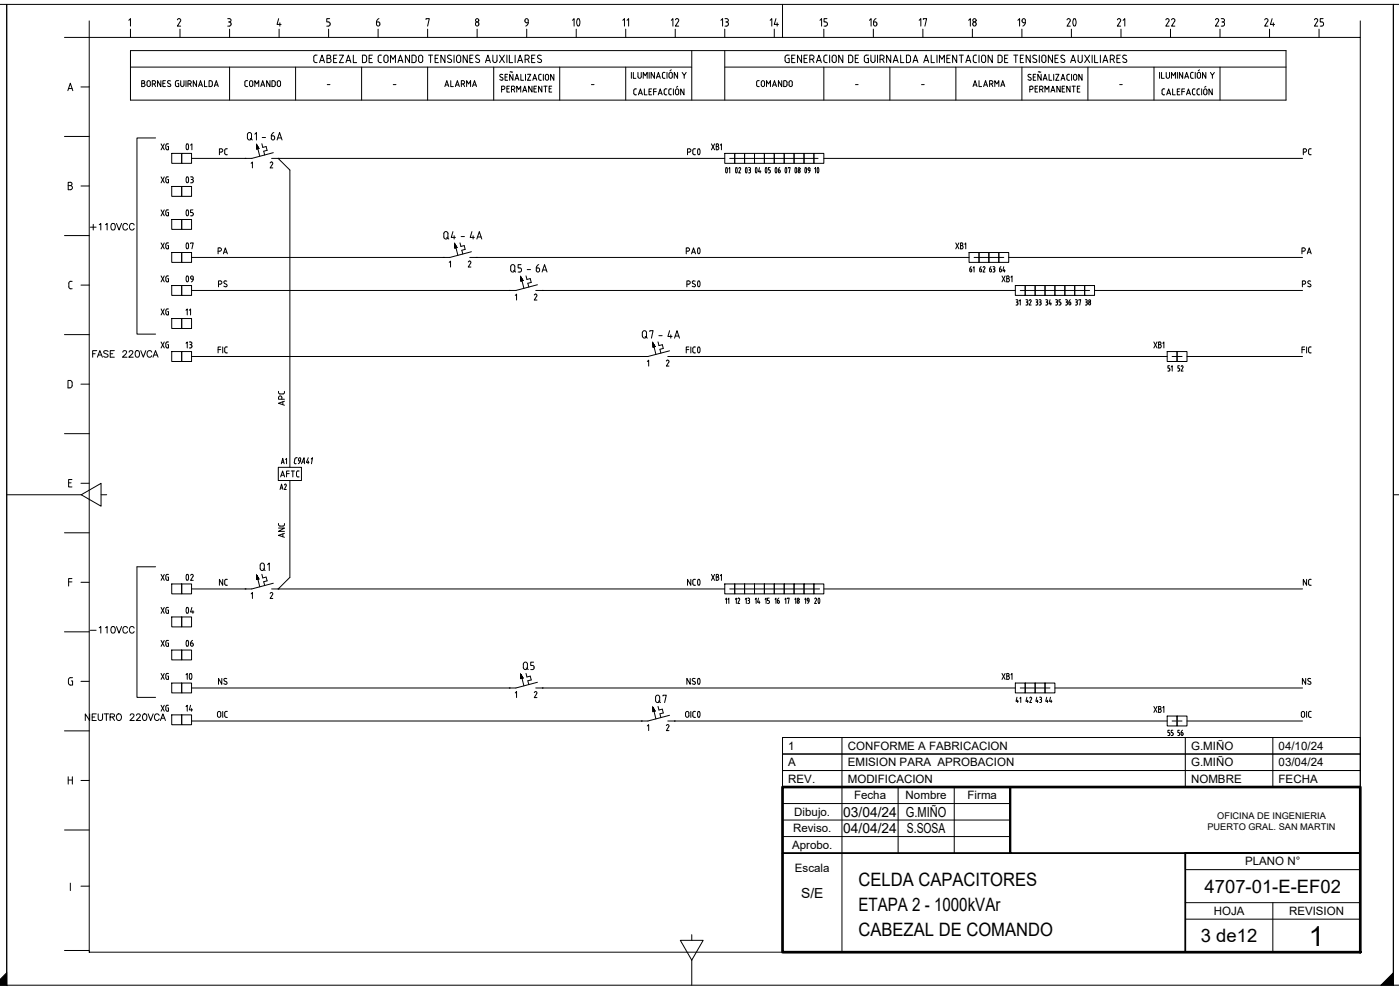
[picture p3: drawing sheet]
<svg xmlns="http://www.w3.org/2000/svg" width="420mm" height="297mm" viewBox="0 0 420 297" stroke-linecap="round" stroke-linejoin="round" font-family="sans-serif">
<!-- layer: TEXTO -->
<g fill="none" stroke="#000" stroke-width=".3">
<path d="M94.7 16.5h.5M94.7 18.8h.5M94.7 16.5l-.5 .3v.3v1.4l.5 .3M95.9 18.8l.7-2.3 .8 2.3M96.1 18.2h1.1M98.1 16.5h.6a.5 .5 0 0 1 .6 .5 .5 .5 0 0 1-.5 .5 .62 .62 0 0 1 .6 .7 .62 .62 0 0 1-.6 .6h-.7zM98.1 17.5h.6M100.1 17.5h.8M101.1 16.5h-1v2.3h1M101.8 16.5h1.3l-1.3 2.3h1.3M103.8 18.8l.8-2.3 .7 2.3M104 18.2h1.1"/>
<path d="M106 16.5v2.3h1M109.3 16.5h-.5v2.3h.5M109.4 16.5l.4 .2 .2 .5M110 17.2v.9M110 18.1l-.2 .5-.4 .2M110.8 17.5h.7M111.8 16.5h-1v2.3h1M114.5 16.5l-.7 .1-.3 .5 .1 1.4 .9 .3M115.4 16.7l.5-.2 .4 .2 .2 1.5a.64 .64 0 0 1-.6 .6 .64 .64 0 0 1-.7-.6zM117.2 18.8v-2.3l.7 1.3 .8-1.3v2.3M119.4 18.8l.8-2.3 .7 2.3M119.7 18.2h1"/>
<path d="M122.9 16.5v2.3l-1.2-2.3v2.3M124.2 16.5h-.6v2.3h.6M124.2 16.5l.5 .2 .2 .5M124.9 17.2v.9M124.9 18.1l-.2 .5-.5 .2M125.8 16.7l.4-.2 .5 .2 .2 1.5a.62 .62 0 0 1-.6 .6 .62 .62 0 0 1-.7-.6zM128.6 16.5h1.2M129.2 16.5v2.3M130.6 17.5h.7M131.6 16.5h-1v2.3h1M133.5 16.5v2.3l-1.2-2.3v2.3M134.6 17.5l.7 .3a.56 .56 0 0 1 .1 .9 .56 .56 0 0 1-.9-.1l-.2-.1"/>
<path d="M135.4 16.7a.59 .59 0 0 0-.8-.1 .59 .59 0 0 0 0 .9M136.3 16.5v2.3M137.2 16.7l.5-.2 .4 .2 .2 1.5a.64 .64 0 0 1-.6 .6 .64 .64 0 0 1-.7-.6zM140.2 16.5v2.3l-1.2-2.3v2.3M141 17.5h.7M142 16.5h-1v2.3h1M143.8 16.7a.59 .59 0 0 0-.8-.1 .59 .59 0 0 0 0 .9l.7 .3a.55 .55 0 0 1 .1 .9 .55 .55 0 0 1-.8-.1l-.3-.1M145.7 18.8l.7-2.3 .8 2.3M145.9 18.2h1.1M147.9 16.5v1.7a.62 .62 0 0 0 .6 .6 .62 .62 0 0 0 .7-.6v-1.7M149.9 16.5l1.5 2.3M151.4 16.5l-1.5 2.3"/>
<path d="M152.1 16.5v2.3M152.9 16.5v2.3h1M154.6 16.5v2.3M155.3 18.8l.8-2.3 .7 2.3M155.6 18.2h1M157.6 17.8h.6a.62 .62 0 0 0 .6-.6 .62 .62 0 0 0-.6-.7h-.6v2.3M158.3 17.8l.5 1M159.6 17.5h.7M160.5 16.5h-.9v2.3h.9M161.6 17.5l.7 .3a.55 .55 0 0 1 .1 .8 .55 .55 0 0 1-.9 0l-.2-.1M162.4 16.7a.59 .59 0 0 0-.8-.1 .59 .59 0 0 0 0 .9M235.6 17.2v1"/>
<path d="M236.5 17.5h.4v1.3l-.9-.1-.4-.5M236.9 16.5l-.9 .1-.4 .6M237.6 17.5h.7M238.6 16.5h-1v2.3h1M240.6 16.5v2.3l-1.3-2.3v2.3M241.3 17.5h.8M242.3 16.5h-1v2.3h1M243 17.8h.7a.62 .62 0 0 0 .6-.6 .62 .62 0 0 0-.6-.7h-.7v2.3M243.8 17.8l.5 1M245 18.8l.8-2.3 .7 2.3M245.2 18.2h1.1M247.2 17.1v1.1"/>
<path d="M247.3 18.2l.2 .5 .7 .1M248.2 16.5l-.7 .1-.2 .5M249 16.5v2.3M249.7 17.2v1M249.7 17.2a.62 .62 0 0 1 .7-.7 .62 .62 0 0 1 .6 .7v1a.61 .61 0 0 1-.6 .6 .61 .61 0 0 1-.7-.6M252.9 16.5v2.3l-1.2-2.3v2.3M254.7 16.5l.8 .1 .4 .4v1.4l-.4 .3-.8 .1zM256.7 17.5h.7M257.7 16.5h-1v2.3h1M260.6 16.5l-.8 .1-.4 .6 .2 1.4 1 .2v-1.3h-.3M261.4 16.5v1.7a.62 .62 0 0 0 .6 .6 .62 .62 0 0 0 .6-.6v-1.7M263.4 16.5v2.3"/>
<path d="M264.1 17.8h.6a.62 .62 0 0 0 .6-.6 .62 .62 0 0 0-.6-.7h-.6v2.3M264.8 17.8l.5 1M267.3 16.5v2.3l-1.2-2.3v2.3M268.1 18.8l.7-2.3 .8 2.3M268.3 18.2h1M270.3 16.5v2.3h1M272 16.5l.9 .1 .3 .4v1.4l-.3 .3-.9 .1zM274 18.8l.7-2.3 .8 2.3M274.2 18.2h1.1M277.2 18.8l.8-2.3 .7 2.3M277.5 18.2h1M279.5 16.5v2.3h.9"/>
<path d="M281.2 16.5v2.3M281.9 18.8v-2.3l.8 1.3 .7-1.3v2.3M284.2 17.5h.7M285.2 16.5h-1v2.3h1M287.1 16.5v2.3l-1.2-2.3v2.3M287.9 16.5h1.2M288.5 16.5v2.3M289.9 18.8l.7-2.3 .7 2.3M290.1 18.2h1M293.1 16.5l-.7 .1-.3 .5 .1 1.4 .9 .3M293.8 16.5v2.3M294.8 16.7l.4-.2 .4 .2 .2 1.5a.62 .62 0 0 1-.6 .6 .62 .62 0 0 1-.6-.6z"/>
<path d="M297.8 16.5v2.3l-1.3-2.3v2.3M299.5 16.5l.9 .1 .3 .4v1.4l-.3 .3-.9 .1zM301.5 17.5h.7M302.5 16.5h-1v2.3h1M304.2 16.5h1.3M304.8 16.5v2.3M306.2 17.5h.8M307.2 16.5h-1v2.3h1M309.2 16.5v2.3l-1.2-2.3v2.3M310.2 17.5l.7 .3a.55 .55 0 0 1 .1 .8 .55 .55 0 0 1-.8 0l-.3-.1M311.1 16.7a.59 .59 0 0 0-.9-.1 .59 .59 0 0 0 0 .9M311.9 16.5v2.3"/>
<path d="M313.9 17.2v1M313.9 17.2a.62 .62 0 0 0-.6-.7 .62 .62 0 0 0-.6 .7v1a.62 .62 0 0 0 .6 .6 .62 .62 0 0 0 .6-.6M315.9 16.5v2.3l-1.3-2.3v2.3M316.6 17.5h.8M317.6 16.5h-1v2.3h1M319.5 16.7a.59 .59 0 0 0-.9-.1 .59 .59 0 0 0 0 .9l.7 .3a.55 .55 0 0 1 .1 .9 .55 .55 0 0 1-.8-.1l-.2-.1M321.3 18.8l.8-2.3 .7 2.3M321.5 18.2h1.1M323.6 16.5v1.7a.62 .62 0 0 0 .6 .6 .62 .62 0 0 0 .6-.6v-1.7M325.5 16.5l1.5 2.3M327 16.5l-1.5 2.3M327.8 16.5v2.3"/>
<path d="M328.5 16.5v2.3h1M330.2 16.5v2.3M331 18.8l.7-2.3 .8 2.3M331.2 18.2h1.1M333.2 17.8h.6a.62 .62 0 0 0 .7-.6 .62 .62 0 0 0-.7-.7h-.6v2.3M333.9 17.8l.6 1M335.2 17.5h.7M336.2 16.5h-1v2.3h1M337.9 17.8a.55 .55 0 0 1 .1 .8 .55 .55 0 0 1-.8 0l-.3-.1M338 16.7a.59 .59 0 0 0-.8-.1 .59 .59 0 0 0 0 .9l.7 .3M386 15.2h-346.8v14.8h346.8M39.2 20.1h168.4"/>
<path d="M42.5 24.2l.9 .2v.4l-.4 .2a.5 .5 0 0 1 .5 .5 .5 .5 0 0 1-.5 .5h-.5zM42.5 25h.5M44.4 24.3a.5 .5 0 0 1 .7 .4v.8a.51 .51 0 0 1-.5 .5 .51 .51 0 0 1-.5-.5zM45.7 25.2h.5a.5 .5 0 0 0 .5-.5 .5 .5 0 0 0-.5-.5h-.5v1.8M46.3 25.2l.4 .8M48.3 24.2v1.8l-1-1.8v1.8M48.9 25h.6M49.7 24.2h-.8v1.8h.8M50.5 25l.6 .2a.49 .49 0 0 1-.1 .8 .49 .49 0 0 1-.7-.2M51.2 24.3a.47 .47 0 0 0-.7 0 .47 .47 0 0 0 0 .6M53.6 24.2l-.7 .1-.3 .4 .1 1 .9 .3v-1h-.3M54.2 24.2v1.3a.5 .5 0 0 0 .5 .5 .5 .5 0 0 0 .5-.5v-1.3"/>
<path d="M55.8 24.2v1.8M56.4 25.2h.5a.5 .5 0 0 0 .5-.5 .5 .5 0 0 0-.5-.5h-.5v1.8M57 25.2l.4 .8M59 24.2v1.8l-1-1.8v1.8M59.6 26l.6-1.8 .6 1.8M59.8 25.5h.8M61.4 24.2v1.8h.7M62.7 24.2l1 .3v.9l-.2 .5-.8 .1zM64.3 26l.6-1.8 .6 1.8M64.5 25.5h.8M150.9 22.4a.47 .47 0 0 0-.7-.1 .47 .47 0 0 0 0 .7l.5 .3a.44 .44 0 0 1 .1 .7 .44 .44 0 0 1-.6 0l-.2-.1M151 25.9h-.5v1.7"/>
<path d="M151 25.8a.5 .5 0 0 1 .5 .5 .5 .5 0 0 1-.5 .5h-.5M151.6 23.1h.6M152.1 26.6h.6M152.4 22.3h-.8v1.8h.8M152.9 25.9h-.8v1.7h.8M153.9 21.6h-.8M153.9 22.3v1.8l-.9-1.8v1.8M154 25.9h-.5v1.7M154 25.8a.5 .5 0 0 1 .5 .5 .5 .5 0 0 1-.5 .5h-.5M154.1 26.8l.4 .8M154.5 24.1l.6-1.8 .6 1.8M154.7 23.6h.9"/>
<path d="M155.1 27.6v-1.7l.6 .9 .6-.9v1.7M156.3 22.3v1.8h.8M156.9 27.6l.6-1.7 .6 1.7M157.1 27.1h.8M157.7 22.3v1.8M158.3 22.3h1l-1 1.8h1M159.7 25.9v1.7l-1-1.7v1.7M159.9 24.1l.6-1.8 .6 1.8M160.1 23.6h.8M160.3 26.6h.5M161 25.9h-.7v1.7h.7M162.5 22.3h-.6l-.2 .4v1.1l.8 .3"/>
<path d="M162.6 25.9v1.7l-1-1.7v1.7M163.1 22.3v1.8M163.2 25.9h1M163.7 25.9v1.7M164.6 22.8v.8M164.7 22.8a.5 .5 0 0 0-.5-.5 .5 .5 0 0 0-.5 .5v.8a.5 .5 0 0 0 .5 .5 .5 .5 0 0 0 .5-.5M164.8 26.6h.6M165.6 25.9h-.8v1.7h.8M166.2 22.3v1.8l-1-1.8v1.8M189.5 21.7v1.8M190.1 21.7v1.8h.8M190.7 26.7h.3"/>
<path d="M190.7 26.7l-.5 .4v.9l.3 .4 .5 .1M191.5 21.7v1.3a.5 .5 0 0 0 .5 .5 .5 .5 0 0 0 .5-.5l-.1-1.3M191.6 28.5l.6-1.8 .6 1.8M191.8 28h.8M193 23.5v-1.8l.6 1 .6-1v1.8M193.4 26.7v1.8h.8M194.8 27.5h.6M194.8 21.7v1.8M195.6 26.7h-.8v1.8h.8M196.2 27.5h.8M196.4 21.7v1.8l-1-1.8v1.8M197 26.7h-.8v1.8"/>
<path d="M197 23.5l.6-1.8 .6 1.8M197.2 23h.8M197.5 28.5l.6-1.8 .6 1.8M197.7 28h.9M199.2 21.7h.4M199.3 21.7l-.4 .2-.1 1.1 .2 .4 .6 .1M199.8 26.7h.3M199.8 26.7l-.4 .2-.1 1.1 .3 .4 .5 .1M200.2 21.7v1.8M200.9 21.9a.5 .5 0 0 1 .5-.2 .5 .5 0 0 1 .4 .5v.8a.51 .51 0 0 1-.5 .5 .51 .51 0 0 1-.5-.5zM201.2 26.7h.3M201.2 26.7l-.4 .2-.1 1.1 .2 .4 .6 .1"/>
<path d="M201.5 20.9l-.4 .3M202.1 26.7v1.8M202.8 26.9a.5 .5 0 0 1 .5-.2 .5 .5 0 0 1 .4 .5v.8a.51 .51 0 0 1-.5 .5 .51 .51 0 0 1-.5-.5zM203.3 21.7v1.8l-.9-1.8v1.8M203.4 25.9l-.4 .3M204.7 21.7l.6 .9 .6-.9M205.3 26.7v1.8l-1-1.8v1.8M205.3 22.6v.9M217.5 20.1h168.5M309.4 22.4a.47 .47 0 0 0-.7-.1 .47 .47 0 0 0 0 .7l.6 .3a.44 .44 0 0 1 .1 .7 .44 .44 0 0 1-.7 0l-.2-.1M309.5 25.9h-.4v1.7M309.6 25.8a.5 .5 0 0 1 .4 .5 .5 .5 0 0 1-.4 .5h-.5"/>
<path d="M310.1 23.1h.6M310.6 26.6h.6M310.9 22.3h-.8v1.8h.8M311.4 25.9h-.8v1.7h.8M312 26.8h.5M312.4 21.6h-.8M312.5 22.3v1.8l-1-1.8v1.8M312.5 25.9h-.5v1.7M312.5 25.8a.5 .5 0 0 1 .5 .5 .5 .5 0 0 1-.5 .5M312.6 26.8l.4 .8M313.1 24.1l.5-1.8 .6 1.8M313.2 23.6h.9"/>
<path d="M313.6 27.6v-1.7l.6 .9 .6-.9v1.7M314.8 22.3v1.8h.8M315.4 27.6l.6-1.7 .6 1.7M315.6 27.1h.8M316.2 22.3v1.8M316.8 22.3h1l-1 1.8h1M318.2 25.9v1.7l-1-1.7v1.7M318.4 24.1l.6-1.8 .6 1.8M318.6 23.6h.8M318.8 26.6h.6M319.6 25.9h-.8v1.7h.8M320.6 24.1h.4"/>
<path d="M320.6 22.3h.4M320.6 22.3l-.4 .4 .1 1.1 .3 .3M321.1 25.9v1.7l-1-1.7v1.7M321.6 22.3v1.8M321.7 25.9h1M322.2 25.9v1.7M322.2 22.5a.5 .5 0 0 1 .6-.2 .5 .5 0 0 1 .4 .5v.8a.5 .5 0 0 1-.5 .5 .5 .5 0 0 1-.5-.5zM323.3 26.6h.6M324.1 25.9h-.8v1.7h.8M324.7 22.3v1.8l-.9-1.8v1.8M348 21.7v1.8M348.6 21.7v1.8h.8"/>
<path d="M349.2 26.7h.3M349.2 26.7l-.4 .2-.1 1.1 .3 .4 .5 .1M350 21.7v1.3a.5 .5 0 0 0 .5 .5 .5 .5 0 0 0 .5-.5v-1.3M350.1 28.5l.6-1.8 .6 1.8M350.3 28h.9M351.6 23.5v-1.8l.6 1 .6-1v1.8M351.9 26.7v1.8h.8M353.3 27.5h.6M353.4 21.7v1.8M354.1 26.7h-.8v1.8h.8M354.7 27.5h.8M354.9 21.7v1.8l-1-1.8v1.8"/>
<path d="M355.5 26.7h-.8v1.8M355.5 23.5l.6-1.8 .6 1.8M355.7 23h.9M356.1 28.5l.6-1.8 .6 1.8M356.3 28h.8M357.8 21.7h.3M357.8 21.7l-.4 .2-.1 1.1 .2 .4 .6 .1M358.3 26.7h.3M358.3 26.7l-.4 .2v1.1l.2 .4 .5 .1M358.7 21.7v1.8M359.4 21.9a.5 .5 0 0 1 .5-.2 .5 .5 0 0 1 .4 .5v.8a.5 .5 0 0 1-.5 .5 .5 .5 0 0 1-.5-.5zM359.7 26.7h.3"/>
<path d="M359.7 26.7l-.5 .4 .1 .9 .2 .4 .5 .1M360 20.9l-.4 .3M360.6 26.7v1.8M361.3 26.9a.5 .5 0 0 1 .6-.2 .5 .5 0 0 1 .3 .5v.8a.5 .5 0 0 1-.5 .5 .5 .5 0 0 1-.5-.5zM361.9 21.7v1.8l-1-1.8v1.8M361.9 25.9l-.4 .3M363.3 21.7l.6 .9 .5-.9M363.8 26.7v1.8l-1-1.8v1.8M363.9 22.6v.9M88.3 138.7l.3 .4M89.2 137.3l-.6 .2-.3 1.2M90.1 138.3h-.3a.45 .45 0 0 1-.2-.6 .45 .45 0 0 1 .6-.2l-.1 1.1-.6 .5"/>
<path d="M90.5 139.1l.7-1.8 .2 1.8M90.7 138.6h.7M92.5 137.3l-.5 1.4h.8M92.6 138.3l-.1 .8M93.4 137.7l.4-.4-.3 1.8"/>
</g>
<!-- layer: COTAS -->
<g fill="none" stroke="#000" stroke-width=".3">
<path d="M207.6 15.2v14.8M217.5 15.2v14.8M386 15.2v14.8M68.9 20.1v9.9M88.7 20.1v9.9M108.5 20.1v9.9M128.3 20.1v9.9M148.2 20.1v9.9M168 20.1v9.9M187.8 20.1v9.9M247.2 20.1v9.9M267.1 20.1v9.9"/>
<path d="M286.9 20.1v9.9M306.7 20.1v9.9M326.5 20.1v9.9M346.3 20.1v9.9M366.1 20.1v9.9M408.2 285.7h.1"/>
</g>
<!-- layer: 0 -->
<g fill="none" stroke="#000" stroke-width=".3">
<path d="M82.2 39.8l-.5 .3-.3 .7M46.7 41.4h-5.6v58.9h5.6M73.6 47.5h.1M74.3 41.4v-1a.62 .62 0 0 1 .6-.6 .62 .62 0 0 1 .6 .6v1M74.3 41.4a.62 .62 0 0 0 .6 .6 .62 .62 0 0 0 .6-.6M75.1 41.5l.6 .5M75.4 49l.4-.4v1.8M76.5 40.3l.5-.5v2.2M77.1 43.5l.6 1-.6 .2zM77.4 44.6l.6 2.3M78.6 43.1l.3 1.1 1-.2 .3 1.1-1.1 .3 .3 1.1M78.7 41.3h1"/>
<path d="M81.1 48.9l.4-.3 .4 .4-.8 1.4h.8M81.4 40.8h.5a.57 .57 0 0 1 .5 .8 .57 .57 0 0 1-.9 .2zM81.5 47.5h136M82 45.8l-6.4 1.7h-18.1M83.2 42l.7-2.2 .7 2.2M83.4 41.4h1M83.5 47.5h.1M83.5 47.5l3.5 3.5v89.2M216.2 43.5l.3-.3v1.7M217.5 46h3v3h-3zM219 47.5h26.5M220.5 46h3v3h-3z"/>
<path d="M223.5 46h2.9v3h-2.9zM226.4 46h3v3h-3zM229.4 46h3v3h-3zM232.4 46h3v3h-3zM235.4 46h2.9v3h-2.9zM238.3 46h3v3h-3zM241.3 46h3v3h-3zM244.3 46h2.9v3h-2.9zM247.2 47.5h143.7M133 77.2h.1M133.4 69.7l.4-.2 .5 .2 .2 1.4a.62 .62 0 0 1-.7 .6 .62 .62 0 0 1-.6-.6zM134.1 71.2l.6 .5"/>
<path d="M134.8 78.7l.4-.4v1.8M135.9 69.5l-.5 1.7h1.3M136.3 70.7v1M136.5 73.2l.6 1-.6 .2zM136.8 74.3l.6 2.3M138 72.9l.3 1 1-.2 .3 1.1-1 .3 .3 1.1M138.4 71h1M140.9 78.3l.4 .4-.8 1.4h.8M140.9 78.3l-.4 .3M141 77.2h149.8M141.5 75.5l-6.5 1.7h-77.5M141.6 69.5l-.5 1.7h1.3"/>
<path d="M142 70.7v1M142.9 77.2h.1M143.1 71.7l.7-2.2 .8 2.2M143.3 71.1h1.1M153.5 79.6l.4-.2 .4 .2 .2 1.4a.62 .62 0 0 1-.6 .6 .62 .62 0 0 1-.6-.6zM156.4 79.4h-.9v1h.5M161.7 79.4l-.5 .4-.2 .6M286.8 72.9l1 1.8M287.8 72.9l-1 1.8M288.3 72.9l.6 .2v.4l-.2 .2 .4 .5-.4 .5h-.4zM288.3 73.7h.3M289.5 73.3l.3-.4v1.8"/>
<path d="M290.8 75.8h3v2.9h-3zM292.3 77.2h8.9M293.8 75.8h3v2.9h-3zM296.8 75.8h3v2.9h-3zM299.8 75.8h2.9v2.9h-2.9zM302.7 77.2h88.2M51.5 95.6h3v3h-3zM54.5 95.6h3v3h-3zM152.8 87.2h.1M154.1 81.1l.6 .5M154.6 88.6l.4-.3v1.7M156 80.4l.5 .5a.54 .54 0 0 1-.5 .7h-.5"/>
<path d="M156.3 83.1l.7 1-.6 .2zM156.7 84.2l.5 2.3M157.9 82.8l.2 1 1-.2 .3 1.1-1 .3 .3 1.1M158.2 80.9h1M160.4 88.5l.4-.3 .3 .4-.8 1.4h.8M160.8 87.2h143.9M161 80.4h.5a.57 .57 0 0 1 .4 .8 .57 .57 0 0 1-.9 .2zM161.3 85.4l-6.5 1.8h-97.3M162.7 81.6l.7-2.2 .8 2.2M162.8 87.2h.1M162.9 81h1.1M304.7 85.7h3v2.9h-3z"/>
<path d="M306.2 87.2h20.8M307.7 85.7h3v2.9h-3zM310.7 85.7h2.9v2.9h-2.9zM313.6 85.7h3v2.9h-3zM316.6 85.7h3v2.9h-3zM319.6 85.7h2.9v2.9h-2.9zM322.5 85.7h3v2.9h-3zM325.5 85.7h3v2.9h-3zM328.5 87.2h62.4M51.5 105.5h3v3h-3zM54.5 105.5h3v3h-3zM192.5 107h.1"/>
<path d="M194.3 108.5l.4-.4v1.7M196.3 104l.5 2.3M198.8 103.4l.3 1.1-1 .3 .2 1.1M200 108.3l.4-.3 .3 .3v.4l-.7 1.1h.8M200.4 107h149.9M200.9 105.3l-6.4 1.7h-137M202.4 107h.1M350.3 105.5h3v3h-3zM351.8 107h3M353.3 105.5h2.9v3h-2.9zM356.2 107h34.7M87 144.2v29l-3.5 3.5"/>
<path d="M46.7 170.1h-5.6v39.1h5.6M73.6 176.7h.1M75.4 178.2l.4-.4v1.8M77.4 173.8l.6 2.3M80.2 174.3l-1.1 .2 .3 1.2M81.5 177.8l.4 .4-.8 1.4h.8M81.5 177.8l-.4 .3M81.5 176.7h136M82 175l-6.4 1.7h-18.1M83.5 176.7h.1M216.2 172.7l.3-.4v1.8M217.5 175.2h3v3h-3z"/>
<path d="M219 176.7h27M220.5 175.2h3v3h-3zM223.5 175.2h2.9v3h-2.9zM226.4 175.2h3v3h-3zM229.4 175.2h3v3h-3zM232.4 175.2h3v3h-3zM235.4 175.2h2.9v3h-2.9zM238.3 175.2h3v3h-3zM241.3 175.2h3v3h-3zM244.3 175.2h2.9v3h-2.9zM247.2 176.7h143.7M51.5 214.5h3v3h-3z"/>
<path d="M54.5 214.5h3v3h-3zM152.8 206.4h.1M154.6 207.9l.4-.4v1.8M156.7 203.5l.5 2.3M159.1 202.9l.3 1.1-1 .3 .3 1.1M160.4 207.8l.4-.3 .3 .4-.8 1.4h.8M160.8 206.4h143.9M161.3 204.7l-6.5 1.7h-97.3M162.8 206.4h.1M192.5 216.3h.1M194.3 217.8l.4-.4v1.8M196.3 213.4l.5 2.3"/>
<path d="M198.8 212.8l.3 1.1-1 .3 .2 1.1M200 217.7l.4-.3 .3 .2v.4l-.7 1.2h.8M200.4 216.3h149.9M200.9 214.6l-6.4 1.7h-137M202.4 216.3h.1M300.7 202.1l.9 1.7M301.6 202.1l-.9 1.7M302.1 202.1l.7 .2v.4l-.3 .1 .4 .5-.4 .5h-.4zM302.1 202.8h.4M303.4 202.5l.3-.4v1.7M304.7 204.9h3v3h-3zM306.2 206.4h8.9"/>
<path d="M307.7 204.9h3v3h-3zM310.7 204.9h2.9v3h-2.9zM313.6 204.9h3v3h-3zM316.6 206.4h74.3M350.3 214.8h3v3h-3zM353.3 214.8h2.9v3h-2.9zM356.2 216.3h34.7"/>
</g>
<!-- layer: CABLES -->
<g fill="none" stroke="#000" stroke-width=".3">
<path d="M65.4 104.9h.9M66.3 104.1h-.9v1.8M66.8 104.1v1.8M67.9 104.1h.3M67.9 104.1l-.4 .2-.1 1.1 .3 .4 .5 .1M206 104.9h.7M206.7 104.1h-.7v1.8M207.3 104.1v1.8M208.4 104.1h.3M208.4 104.1l-.4 .2-.1 1.1 .2 .4 .6 .1M209.5 104.2l.1-.1a.99 .99 0 0 1 0 1.7l-.3-.8zM390.7 104.9h.8"/>
<path d="M391.5 104.1h-.8v1.8M392.1 104.1v1.8M393.2 104.1h.3M393.2 104.1l-.4 .2-.1 1.1 .3 .4 .5 .1M65.3 213.7a.5 .5 0 0 1 .6-.2 .5 .5 0 0 1 .4 .4v.8a.51 .51 0 0 1-.5 .5 .51 .51 0 0 1-.5-.5zM66.8 213.5v1.8M68.2 213.5h-.5l-.3 .4 .1 1.1 .7 .3M206.7 214v.7M206.8 213.9a.5 .5 0 0 0-.5-.4 .5 .5 0 0 0-.5 .4l-.1 .8a.51 .51 0 0 0 .6 .5 .51 .51 0 0 0 .5-.5M207.3 213.5v1.8M208.7 213.5h-.6l-.2 .4 .1 1.1 .7 .3M209.5 213.5h.1a.99 .99 0 0 1 0 1.7l-.3-.9z"/>
<path d="M390.6 213.7a.5 .5 0 0 1 .6-.2 .5 .5 0 0 1 .3 .4v.8a.5 .5 0 0 1-.5 .5 .5 .5 0 0 1-.5-.5zM392.1 213.5v1.8M393.5 213.5h-.5l-.3 .4 .1 1.1 .7 .3"/>
</g>
<!-- layer: 0 -->
<g fill="#000" stroke="#000" stroke-width=".3">
<path d="M77.1 43.5l.6 1-.6 .2zM77.1 43.5l.6 1-.6 .2z"/>
<path d="M136.5 73.2l.6 1-.6 .2zM136.5 73.2l.6 1-.6 .2z"/>
<path d="M156.3 83.1l.7 1-.6 .2zM156.3 83.1l.7 1-.6 .2z"/>
</g>
<g fill="#000" stroke="#000" stroke-width=".3">
<path d="M414.4 295.6l3.8-3.7v3.7z"/>
<path d="M0 293.9v1.7h2zM2 291.9v3.7l-2-1.7z"/>
</g>
<g fill="none" stroke="#000" stroke-width=".3">
<path d="M0 1.3h2v294.3v-294.3h417.8M26.8 11.2h381.4v274.5h-381.4zM26.8 6.3v4.9h-7.5M38.7 6.1l.5-.5v2.2M39.2 8.7v2.5M53.7 5.6l-.5 .4M53.8 5.6l.3 .1 .1 .5-1 1.6h1M54 8.7v2.5M68.3 5.6h.5M68.3 7.8h.5M68.6 6.6h.2M68.8 5.6a.5 .5 0 0 1 .5 .5 .5 .5 0 0 1-.5 .5l.5 .5"/>
<path d="M68.9 8.7v2.5M69.3 7.1v.5l-.5 .2M83.6 5.6l-.5 1.7h1.3M83.8 8.7v2.5M84 6.8v1M98.6 8.7v2.5M98.9 5.6h-.8v1l.7 .1 .3 .4M99.1 7.1v.2M99.1 7.3l-.3 .4-.7 .1M113 6.6v.7a.51 .51 0 0 0 .6 .5 .51 .51 0 0 0 .4-.7M113 6.6h.7l.3 .5M113.5 8.7v2.5"/>
<path d="M113.7 5.6l-.5 .4-.2 .6M127.8 5.8v-.2h1l-.5 2.2M128.3 8.7v2.5M142.7 7.1a.5 .5 0 0 1 .5-.5 .5 .5 0 0 1 .5 .5M142.7 7.1a.53 .53 0 0 0 .5 .7 .53 .53 0 0 0 .5-.7M143.2 8.7v2.5M158.1 8.7v2.5M158.5 6.8h-.5a.56 .56 0 0 1-.6-.4 .56 .56 0 0 1 .5-.7 .56 .56 0 0 1 .6 .4 1.38 1.38 0 0 1-.7 1.7M187.8 8.7v2.5M202.6 8.7v2.5M217.5 8.7v2.5M232.4 8.7v2.5"/>
<path d="M234.8 1.3v10M247.2 8.7v2.5M262.1 8.7v2.5M277 8.7v2.5M291.8 8.7v2.5M306.7 8.7v2.5M336.4 8.7v2.5M351.3 8.7v2.5M366.1 8.7v2.5M381 8.7v2.5M395.9 8.7v2.5M408.2 6.3v4.9"/>
<path d="M418.2 1.3v294.3M20.4 27.2l.7-2.2 .7 2.2M20.6 26.6h1M24.3 26.1h2.5M19.3 40.9h7.5M20.5 54.7h.6a.49 .49 0 0 1 .5 .5 .49 .49 0 0 1-.5 .5 .62 .62 0 0 1 .6 .6 .62 .62 0 0 1-.6 .6h-.6zM20.5 55.7h.6M24.3 55.8h2.5M19.3 70.7h7.5M20.7 85v1.4l1 .2M21.7 84.4l-.8 .1-.2 .5M24.3 85.5h2.5"/>
<path d="M19.3 100.4h7.5M21 114.2h-.6v2.2l1.1-.2 .2-1.4M21 114.1l.5 .2 .2 .5M24.3 115.3h2.5M19.3 130.1h7.5M2 148.4h22.4l5.9 3.5v-6.9l-5.9 3.4M19.3 159.9h7.5M20.6 144.9h.7M21.6 143.9h-1v2.2h1M24.3 145h2.5M30.3 148.4h1.7M418.2 148.4h1.6"/>
<path d="M20.6 174.6h1M21.6 173.6h-1v2.2M24.3 174.7h2.5M19.3 189.6h7.5M19.3 219.3h7.5M21.4 204.3h.4v1.3l-.9-.1-.3-.6M21.8 203.3l-1.1 .2-.2 1.4M24.3 204.4h2.5M20.5 233.1v2.2M20.5 234h1.2M21.7 233.1v2.2M24.3 234.2h2.5"/>
<path d="M234.8 221.3h173.4v14.8h-173.4v-4.9h173.4h-173.4v-5h173.4h-173.4zM252.7 221.3v64.4M269.5 236.1v19.9M286.4 236.1v19.9M303.2 236.1v19.9M355.7 221.3v14.8M382 221.3v14.8M19.3 249h7.5M234.8 256h173.4M234.8 251h68.4M234.8 246h68.4M234.8 241.1h68.4"/>
<path d="M21.1 265v2.2M24.3 265.9h2.5M355.7 270.8h52.5M355.7 275.8h52.5M382 270.8v14.9M408.2 260.9h-52.5v-4.9v29.7M0 295.6h419.8M19.3 285.2h7.5M204.2 282.1h6.8l-3.4 6zM207.6 280.4v1.7M207.6 288.1v7.5"/>
<circle cx="143.2" cy="6.1" r=".5"/>
</g>
<path d="M234.8 236.1h173.4v49.6h-173.4z" fill="none" stroke="#000" stroke-width=".8"/>
<path d="M234.8 256h68.4v-19.9v19.9h105h-52.5v29.7" fill="none" stroke="#000" stroke-width=".51"/>
<!-- layer: Dibujo -->
<path d="M408.2 285.7h.1" fill="none" stroke="#000" stroke-width=".3"/>
<!-- layer: Futuro -->
<path d="M408.2 285.7h.1" fill="none" stroke="#000" stroke-width=".3"/>
<!-- layer: Hatch -->
<path d="M408.2 285.7h.1" fill="none" stroke="#000" stroke-width=".3"/>
<!-- layer: AUXILIAR -->
<path d="M408.2 285.7h.1" fill="none" stroke="#000" stroke-width=".3"/>
<!-- layer: Oculto -->
<path d="M408.2 285.7h.1" fill="none" stroke="#000" stroke-width=".3"/>
<text font-size="8.3" x="392.8" y="283.7">1</text>
<g font-size="7.5">
<text x="168.6" y="9.9">10</text>
<text x="317.5" y="9.9">20</text>
</g>
<g font-size="7.1">
<text x="204.6" y="78.3">PA0</text>
<text x="205" y="88.2">PS0</text>
<text x="52.9" y="206">10</text>
<text x="205" y="207.4">NS0</text>
</g>
<g font-size="6.6">
<text x="51.9" y="46.9">01</text>
<text x="205" y="48.3">PC0</text>
<text x="214.8" y="54">01</text>
<text x="217.7" y="54">02</text>
<text x="220.5" y="54">03</text>
<text x="223.7" y="54">04</text>
<text x="226.5" y="54">05</text>
<text x="235.7" y="54">08</text>
<text x="238.5" y="54">09</text>
<text x="51.9" y="56.8">03</text>
<text x="51.9" y="66.7">05</text>
<text x="51.9" y="76.6">07</text>
<text x="51.9" y="86.4">09</text>
<text x="64.2" y="88.2">PS</text>
<text x="389.5" y="88.2">PS</text>
<text x="51.9" y="176">02</text>
<text x="205" y="177.4">NC0</text>
<text x="51.9" y="185.9">04</text>
<text x="242.4" y="183.1">20</text>
<text x="51.9" y="195.8">06</text>
<text x="64.2" y="207.4">NS</text>
<text x="389.5" y="207.4">NS</text>
</g>
<g font-size="5.7">
<text x="230" y="9.2">14</text>
<text x="259.6" y="9.2">16</text>
<text x="274.5" y="9.2">17</text>
<text x="304.1" y="9.2">19</text>
<text x="348.5" y="9.2">22</text>
<text x="363.4" y="9.2">23</text>
<text x="378.2" y="9.2">24</text>
<text x="393.3" y="9.2">25</text>
<text x="76.9" y="172.5">Q1</text>
</g>
<g font-size="5.5">
<text x="257.6" y="265.9">CELDA CAPACITORES</text>
<text x="361.5" y="267.9">4707-01-E-EF02</text>
<text x="257.6" y="273.3">ETAPA 2 - 1000kVAr</text>
<text x="257.6" y="280.7">CABEZAL DE COMANDO</text>
<text x="360.4" y="282.7">3 de12</text>
</g>
<g font-size="5.3">
<text x="204.6" y="9.2" transform="rotate(-90 204.6 9.2)">12</text>
<text x="219.4" y="9.2" transform="rotate(-90 219.4 9.2)">13</text>
<text x="249.1" y="9.2" transform="rotate(-90 249.1 9.2)">15</text>
<text x="293.9" y="9.2" transform="rotate(-90 293.9 9.2)">18</text>
<text x="338.3" y="9.2" transform="rotate(-90 338.3 9.2)">21</text>
<text x="191.6" y="102.7">Q7 - 4A</text>
<text x="86.4" y="122.8" transform="rotate(-90 86.4 122.8)">APC</text>
<text x="86.4" y="162.3" transform="rotate(-90 86.4 162.3)">ANC</text>
<text x="25.8" y="191.2">-110VCC</text>
<text x="155.9" y="202.1">Q5</text>
<text x="195.4" y="212">Q7</text>
</g>
<g font-size="4.9">
<text x="189.4" y="9.2" transform="rotate(-90 189.4 9.2)">11</text>
<text x="72.3" y="27.2">COMANDO</text>
<text x="132.3" y="27.2">ALARMA</text>
<text x="225.8" y="27.2">COMANDO</text>
<text x="290.7" y="27.2">ALARMA</text>
<text x="47.3" y="46.2">XG</text>
<text x="64.6" y="47.6">PC</text>
<text x="389.8" y="47.6">PC</text>
<text x="47.3" y="56.1">XG</text>
<text x="47.3" y="66">XG</text>
<text x="25.8" y="70.2">+110VCC</text>
<text x="47.3" y="75.8">XG</text>
<text x="64.2" y="77.3">PA</text>
<text x="389.5" y="77.3">PA</text>
<text x="302.7" y="82.9" transform="rotate(-90 302.7 82.9)">64</text>
<text x="47.3" y="85.7">XG</text>
<text x="47.3" y="95.6">XG</text>
<text x="321.4" y="92.8">37</text>
<text x="47.3" y="105.5">XG</text>
<text x="58.6" y="105.5" transform="rotate(-90 58.6 105.5)">13</text>
<text x="345" y="105.5">XB1</text>
<text x="26.5" y="108.3">FASE 220VCA</text>
<text x="82.9" y="148.2">A2</text>
<text x="82.9" y="144.3">AFTC</text>
<text x="47.3" y="175.3">XG</text>
<text x="64.6" y="176.7">NC</text>
<text x="389.8" y="176.7">NC</text>
<text x="47.3" y="185.2">XG</text>
<text x="47.3" y="195.1">XG</text>
<text x="47.3" y="205">XG</text>
<text x="47.3" y="214.5">XG</text>
<text x="54.7" y="214.5">14</text>
<text x="306.6" y="212">42</text>
<text x="309.7" y="212">43</text>
<text x="312.6" y="212">44</text>
<text x="345" y="214.8">XB1</text>
<text x="24.3" y="217.3">NEUTRO 220VCA</text>
<text x="352.4" y="221.9">56</text>
</g>
<g font-size="4.4">
<text x="296.3" y="82.9" transform="rotate(-90 296.3 82.9)">62</text>
<text x="58.2" y="95.6" transform="rotate(-90 58.2 95.6)">11</text>
<text x="313.3" y="92.8" transform="rotate(-90 313.3 92.8)">33</text>
<text x="319.3" y="92.8" transform="rotate(-90 319.3 92.8)">35</text>
<text x="328.1" y="92.8" transform="rotate(-90 328.1 92.8)">38</text>
<text x="349.2" y="112.5">51</text>
<text x="356" y="112.5" transform="rotate(-90 356 112.5)">52</text>
<text x="86.8" y="140.4" transform="rotate(-90 86.8 140.4)">A1</text>
<text x="229" y="182.4" transform="rotate(-90 229 182.4)">14</text>
<text x="231.8" y="182.4" transform="rotate(-90 231.8 182.4)">15</text>
<text x="237.8" y="182.4" transform="rotate(-90 237.8 182.4)">17</text>
<text x="243.8" y="182.4" transform="rotate(-90 243.8 182.4)">19</text>
<text x="307.3" y="212" transform="rotate(-90 307.3 212)">41</text>
<text x="349.2" y="221.9">55</text>
</g>
<g font-size="4.2">
<text x="253" y="245.1">03/04/24</text>
<text x="271.9" y="245.1">G.MIÑO</text>
<text x="253" y="250">04/04/24</text>
<text x="272.2" y="250">S.SOSA</text>
<text x="240.4" y="269.3">S/E</text>
</g>
<g font-size="4">
<text x="293.2" y="82.9" transform="rotate(-90 293.2 82.9)">61</text>
<text x="306.9" y="92.8" transform="rotate(-90 306.9 92.8)">31</text>
<text x="219.8" y="182.4" transform="rotate(-90 219.8 182.4)">11</text>
<text x="225.8" y="182.4" transform="rotate(-90 225.8 182.4)">13</text>
<text x="240.6" y="182.4" transform="rotate(-90 240.6 182.4)">18</text>
</g>
<g font-size="3.5">
<text x="236.6" y="225">1</text>
<text x="254.4" y="225">CONFORME A FABRICACION</text>
<text x="357.5" y="225">G.MIÑO</text>
<text x="383.7" y="225">04/10/24</text>
<text x="236.6" y="230">A</text>
<text x="254.4" y="230">EMISION PARA APROBACION</text>
<text x="357.5" y="230">G.MIÑO</text>
<text x="383.7" y="230">03/04/24</text>
<text x="236.6" y="234.9">REV.</text>
<text x="254.4" y="234.9">MODIFICACION</text>
<text x="256.3" y="239.9">Fecha</text>
<text x="271.8" y="239.9">Nombre</text>
<text x="290.4" y="239.9">Firma</text>
<text x="357.5" y="234.9">NOMBRE</text>
<text x="383.7" y="234.9">FECHA</text>
<text x="238.4" y="244.7">Dibujo.</text>
<text x="238" y="249.7">Reviso.</text>
<text x="237.7" y="254.6">Aprobo.</text>
<text x="238.6" y="261.6">Escala</text>
<text x="373.7" y="259.7">PLANO N°</text>
<text x="364.3" y="274.5">HOJA</text>
<text x="386.9" y="274.5">REVISION</text>
</g>
<g font-size="2.8">
<text x="365.3" y="245.6">OFICINA DE INGENIERIA</text>
<text x="362.4" y="248.9">PUERTO GRAL. SAN MARTIN</text>
</g>
<g font-size="2.6">
<text x="97" y="26.5">-</text>
<text x="116.8" y="26.5">-</text>
<text x="176.4" y="26.5">-</text>
<text x="255.4" y="26.5">-</text>
<text x="275.2" y="26.5">-</text>
<text x="334.8" y="26.5">-</text>
</g>
</svg>
